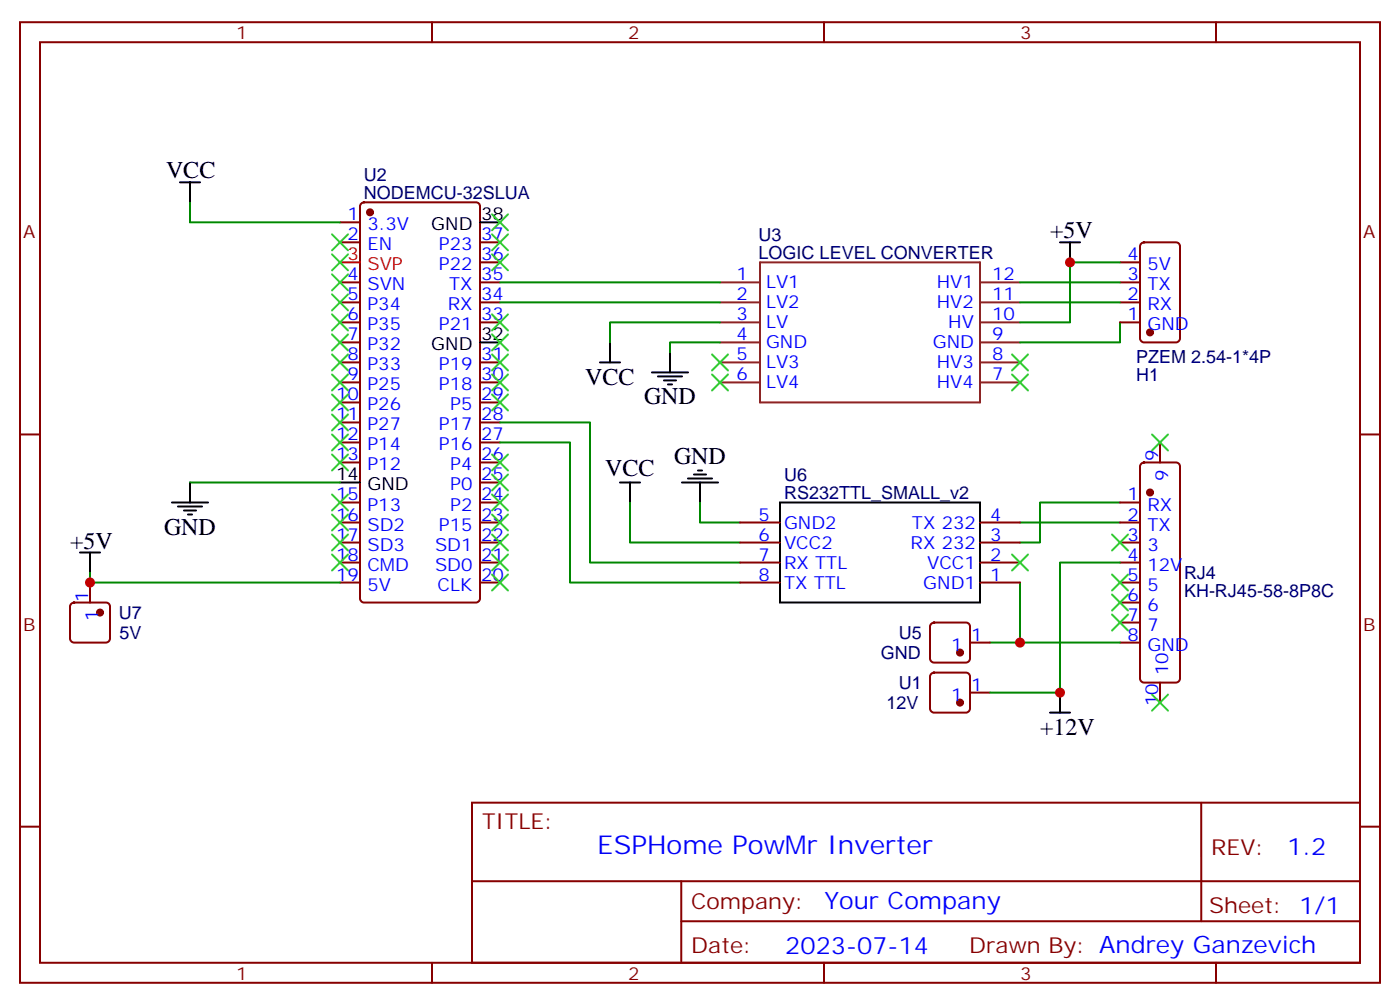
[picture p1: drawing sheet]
<svg xmlns="http://www.w3.org/2000/svg" width="247mm" height="177mm" viewBox="0 0 247 177" stroke-linecap="round" stroke-linejoin="round" font-family="sans-serif">
<g fill="none" stroke="#870000" stroke-width=".35">
<path d="M3.5 3.9h239.9v169.3h-239.9zM7.1 7.4h232.8v162.3h-232.8zM76.2 3.9v3.5M145.3 3.9v3.5M214.5 3.9v3.5M60 39.2h3.5M63.7 35.9l.5-.2h19.8a.71 .71 0 0 1 .7 .7v69.1a.76 .76 0 0 1-.7 .7h-19.8a.76 .76 0 0 1-.7-.7v-69.1zM60 42.7h3.5M60 49.8h3.5M60 53.3h3.5M60 56.8h3.5M84.7 42.7h3.5"/>
<path d="M84.7 49.8h3.5M84.7 53.3h3.5M84.7 56.8h3.5M84.7 46.2h3.5M197.6 49.8h3.5M197.6 53.3h3.5M197.6 56.8h3.5M197.6 46.2h3.5M201.3 42.9l.5-.2h5.6a.71 .71 0 0 1 .7 .7v16.3a.76 .76 0 0 1-.7 .7h-5.6a.76 .76 0 0 1-.7-.7v-16.3zM3.5 76.6h3.6M60 60.4h3.5M60 63.9h3.5"/>
<path d="M60 67.4h3.5M60 70.9h3.5M60 74.5h3.5M60 78h3.5M84.7 63.9h3.5M84.7 67.4h3.5M84.7 70.9h3.5M84.7 74.5h3.5M84.7 78h3.5M204.6 78v3.5M239.9 76.6h3.5M60 81.5h3.5"/>
<path d="M60 88.6h3.5M60 92.1h3.5M60 95.6h3.5M60 99.2h3.5M84.7 81.5h3.5M84.7 88.6h3.5M84.7 92.1h3.5M84.7 95.6h3.5M84.7 99.2h3.5M84.7 85.1h3.5M130.5 92.1h7.1M130.5 95.6h7.1"/>
<path d="M130.5 99.2h7.1M172.9 92.1h7M172.9 95.6h7M172.9 99.2h7M197.6 88.6h3.5M197.6 92.1h3.5M197.6 95.6h3.5M197.6 99.2h3.5M201.3 81.7l.5-.2h5.6a.71 .71 0 0 1 .7 .7v37.4a.76 .76 0 0 1-.7 .7h-5.6a.76 .76 0 0 1-.7-.7v-37.4zM12.6 106.4l.5-.2h5.6a.71 .71 0 0 1 .7 .7v5.7a.76 .76 0 0 1-.7 .7h-5.6a.76 .76 0 0 1-.8-.7v-5.7zM15.9 102.7v3.5M60 102.7h3.5"/>
<path d="M84.7 102.7h3.5M130.5 102.7h7.1M164.3 118.8l.4-.2h5.7a.71 .71 0 0 1 .7 .7v5.6a.76 .76 0 0 1-.7 .7h-5.7a.76 .76 0 0 1-.7-.7v-5.6zM164.3 110l.4-.3h5.7a.71 .71 0 0 1 .7 .8v5.6a.76 .76 0 0 1-.7 .7h-5.7a.76 .76 0 0 1-.7-.7v-5.6zM171.1 113.3h3.5M172.9 102.7h7M197.6 102.7h3.5M197.6 106.2h3.5M197.6 109.7h3.5M197.6 113.3h3.5M171.1 122.1h3.5M204.6 120.3v3.6"/>
<path d="M3.5 145.7h3.6M83.3 141.5h156.6v28.2h-156.6zM83.3 155.3h156.5M120.2 155.3v14.2M211.9 141.5v20.9M239.9 145.7h3.5M76.2 169.7v3.5M120.2 162.4h119.6M145.3 169.7v3.5M214.5 169.7v3.5"/>
</g>
<g fill="#870000" stroke="#870000" stroke-width=".35">
<circle cx="65.3" cy="37.4" r=".53"/>
<circle cx="202.8" cy="58.6" r=".53"/>
<circle cx="202.8" cy="86.8" r=".53"/>
<circle cx="169.3" cy="123.9" r=".53"/>
<circle cx="169.3" cy="115" r=".53"/>
<circle cx="17.6" cy="108" r=".53"/>
</g>
<path d="M60 46.2h3.5" fill="none" stroke="#f00" stroke-width=".35"/>
<g fill="none" stroke="#000" stroke-width=".35">
<path d="M31.7 32.1h3.6M33.5 32.1v3.6M84.7 39.2h3.5M187 42.7h3.5M188.7 42.7v3.5M84.7 60.4h3.5M105.8 63.9h3.6M107.6 60.4v3.5M115 65.7h6.4M116.1 66.4h4.2M117.1 67.1h2.1M117.8 67.8h.7"/>
<path d="M118.2 62.1v3.6M14.1 97.4h3.5M15.9 97.4v3.5M30.3 88.6h6.4M31.4 89.3h4.2M32.5 90h2.1M33.2 90.7h.7M33.5 85.1v3.5M60 85.1h3.5M109.4 85.1h3.5M111.1 85.1v3.5M120.3 85.1h6.3"/>
<path d="M121.4 84.3h4.2M122.4 83.6h2.1M123.1 82.9h.7M123.5 85.1v3.5M137.6 88.6h35.3v17.6h-35.3zM185.2 125.6h3.5M187 122.1v3.5"/>
</g>
<g fill="none" stroke="#8c2424" stroke-width=".35">
<path d="M127 49.8h7.1M127 53.3h7.1M127 56.8h7.1M134.1 46.2h38.8v24.7h-38.8zM172.9 49.8h7M172.9 53.3h7M172.9 56.8h7M127 60.4h7.1M127 63.9h7.1M127 67.4h7.1M172.9 60.4h7M172.9 63.9h7"/>
<path d="M172.9 67.4h7"/>
</g>
<g fill="none" stroke="#008700" stroke-width=".35">
<path d="M33.5 35.7v3.5h26.5M88.2 49.8h38.8M88.2 53.3h38.8M127 56.8h-19.4v3.6M179.9 49.8h17.7M179.9 53.3h17.7M197.6 56.8v3.6h-17.7M197.6 46.2h-8.9v10.6h-8.8M88.2 74.5h15.9v24.7h26.4M88.2 78h12.3v24.7h30M127 60.4h-8.8v1.7M33.5 85.1h26.5"/>
<path d="M111.1 88.6v7h19.4M123.5 88.6v3.5h7M179.9 92.1h17.7M197.6 88.6h-14.2v7h-3.5M197.6 99.2h-10.6v22.9h-12.4M15.9 100.9v1.8h44.1M179.9 102.7v10.6h-5.3M179.9 113.3h17.7"/>
</g>
<g fill="none" stroke="#3c3" stroke-width=".35">
<path d="M86.8 37.8l2.8 2.8M89.6 37.8l-2.8 2.8M58.6 58.9l2.8 2.9M58.6 55.4l2.8 2.8M58.6 51.9l2.8 2.8M58.6 48.4l2.8 2.8M58.6 44.8l2.8 2.9M58.6 41.3l2.8 2.8M61.4 58.9l-2.8 2.9M61.4 55.4l-2.8 2.8M61.4 51.9l-2.8 2.8M61.4 48.4l-2.8 2.8"/>
<path d="M61.4 44.8l-2.8 2.9M61.4 41.3l-2.8 2.8M86.8 41.3l2.8 2.8M86.8 44.8l2.8 2.9M86.8 55.4l2.8 2.8M86.8 58.9l2.8 2.9M89.6 41.3l-2.8 2.8M89.6 44.8l-2.8 2.9M89.6 55.4l-2.8 2.8M89.6 58.9l-2.8 2.9M58.6 76.6l2.8 2.8M58.6 73.1l2.8 2.8"/>
<path d="M58.6 69.5l2.8 2.9M58.6 66l2.8 2.8M58.6 62.5l2.8 2.8M61.4 66l-2.8 2.8M61.4 69.5l-2.8 2.9M61.4 73.1l-2.8 2.8M61.4 76.6l-2.8 2.8M61.4 62.5l-2.8 2.8M86.8 62.5l2.8 2.8M86.8 66l2.8 2.8M86.8 69.5l2.8 2.9M89.6 62.5l-2.8 2.8"/>
<path d="M89.6 66l-2.8 2.8M89.6 69.5l-2.8 2.9M125.6 62.5l2.8 2.8M125.6 66l2.8 2.8M128.4 62.5l-2.8 2.8M128.4 66l-2.8 2.8M178.5 62.5l2.8 2.8M178.5 66l2.8 2.8M181.3 62.5l-2.8 2.8M181.3 66l-2.8 2.8M203.2 76.6l2.8 2.8M206 76.6l-2.8 2.8"/>
<path d="M58.6 97.8l2.8 2.8M58.6 94.2l2.8 2.8M58.6 90.7l2.8 2.8M58.6 87.2l2.8 2.8M58.6 80.1l2.8 2.8M61.4 87.2l-2.8 2.8M61.4 90.7l-2.8 2.8M61.4 94.2l-2.8 2.8M61.4 97.8l-2.8 2.8M61.4 80.1l-2.8 2.8M86.8 80.1l2.8 2.8M86.8 83.6l2.8 2.9"/>
<path d="M86.8 87.2l2.8 2.8M86.8 90.7l2.8 2.8M86.8 94.2l2.8 2.8M86.8 97.8l2.8 2.8M89.6 80.1l-2.8 2.8M89.6 83.6l-2.8 2.9M89.6 87.2l-2.8 2.8M89.6 90.7l-2.8 2.8M89.6 94.2l-2.8 2.8M89.6 97.8l-2.8 2.8M178.5 97.8l2.8 2.8M181.3 97.8l-2.8 2.8"/>
<path d="M196.1 94.2l2.9 2.8M199 94.2l-2.9 2.8M86.8 101.3l2.8 2.8M89.6 101.3l-2.8 2.8M196.1 104.8l2.9 2.8M196.1 108.3l2.9 2.9M196.1 101.3l2.9 2.8M199 104.8l-2.9 2.8M199 108.3l-2.9 2.9M199 101.3l-2.9 2.8M203.2 122.4l2.8 2.9M206 122.4l-2.8 2.9"/>
</g>
<g fill="#c00">
<circle cx="15.9" cy="102.7" r=".88"/>
<circle cx="179.9" cy="113.3" r=".88"/>
<circle cx="187" cy="122.1" r=".88"/>
<circle cx="188.7" cy="46.2" r=".88"/>
</g>
<text font-size="4.6" fill="#00f" x="105.3" y="150.5">ESPHome PowMr Inverter</text>
<g font-size="4.2">
<text x="29.3" y="31.4">VCC</text>
<text x="185.2" y="42">+5V</text>
<text x="103.2" y="67.8">VCC</text>
<text x="113.6" y="71.3">GND</text>
<text x="106.8" y="83.9">VCC</text>
<text x="118.9" y="81.8">GND</text>
<text x="28.9" y="94.2">GND</text>
<text x="12.3" y="96.7">+5V</text>
<text x="183.4" y="129.5">+12V</text>
</g>
<g font-size="4.2" fill="#00f">
<text x="227.1" y="150.8">1.2</text>
<text x="145.4" y="160.3">Your Company</text>
<text x="138.5" y="168.1">2023-07-14</text>
</g>
<g font-size="3.9" fill="#800">
<text x="85" y="146.1">TITLE:</text>
<text x="213.6" y="150.8">REV:</text>
<text x="121.9" y="160.3">Company:</text>
<text x="213.3" y="160.9">Sheet: 1/1</text>
<text x="121.9" y="168">Date:</text>
<text x="171" y="168">Drawn By: Andrey Ganzevich</text>
</g>
<g font-size="3.2" fill="#800">
<text x="41.6" y="6.9">1</text>
<text x="110.8" y="6.9">2</text>
<text x="179.9" y="6.9">3</text>
<text x="4.1" y="42">A</text>
<text x="240.4" y="42">A</text>
<text x="4.1" y="111.2">B</text>
<text x="240.4" y="111.2">B</text>
<text x="41.6" y="172.7">1</text>
<text x="110.8" y="172.7">2</text>
<text x="179.9" y="172.7">3</text>
</g>
<g font-size="3.2" fill="#000080">
<text x="64.2" y="35">NODEMCU-32SLUA</text>
<text x="64.2" y="32">U2</text>
<text x="133.8" y="45.6">LOGIC LEVEL CONVERTER</text>
<text x="133.8" y="42.5">U3</text>
<text x="200.4" y="64">PZEM 2.54-1*4P</text>
<text x="200.4" y="67.2">H1</text>
<text x="138.3" y="88">RS232TTL_SMALL_v2</text>
<text x="138.3" y="84.8">U6</text>
<text x="208.8" y="105.3">KH-RJ45-58-8P8C</text>
<text x="208.8" y="102.2">RJ4</text>
<text x="21" y="109.1">U7</text>
<text x="21.1" y="112.7">5V</text>
<text x="158.6" y="112.7">U5</text>
<text x="155.4" y="116.2">GND</text>
<text x="156.3" y="125">12V</text>
<text x="158.6" y="121.5">U1</text>
</g>
<g font-size="3.2" fill="#00f">
<text x="61.3" y="38.8">1</text>
<text x="64.8" y="40.6">3.3V</text>
<text x="61.3" y="42.4">2</text>
<text x="64.8" y="44.1">EN</text>
<text x="77.4" y="47.7">P22</text>
<text x="77.4" y="44.1">P23</text>
<text x="84.8" y="45.9">36</text>
<text x="84.8" y="42.4">37</text>
<text x="198.9" y="45.9">4</text>
<text x="202.4" y="47.7">5V</text>
<text x="61.3" y="49.4">4</text>
<text x="61.3" y="53">5</text>
<text x="64.8" y="51.2">SVN</text>
<text x="79.2" y="51.2">TX</text>
<text x="84.8" y="53">34</text>
<text x="84.8" y="49.4">35</text>
<text x="129.9" y="49.4">1</text>
<text x="129.9" y="53">2</text>
<text x="135.1" y="50.8">LV1</text>
<text x="165.2" y="50.8">HV1</text>
<text x="175" y="49.4">12</text>
<text x="175" y="53">11</text>
<text x="198.9" y="53">2</text>
<text x="198.9" y="49.4">3</text>
<text x="202.4" y="51.2">TX</text>
<text x="61.3" y="56.5">6</text>
<text x="64.8" y="54.7">P34</text>
<text x="64.8" y="58.2">P35</text>
<text x="77.4" y="58.2">P21</text>
<text x="79" y="54.7">RX</text>
<text x="84.8" y="56.5">33</text>
<text x="129.9" y="56.5">3</text>
<text x="135.1" y="57.9">LV</text>
<text x="135.1" y="54.4">LV2</text>
<text x="165.2" y="54.4">HV2</text>
<text x="167.2" y="57.9">HV</text>
<text x="175" y="56.5">10</text>
<text x="198.9" y="56.5">1</text>
<text x="202.4" y="58.2">GND</text>
<text x="202.4" y="54.7">RX</text>
<text x="61.3" y="60">7</text>
<text x="61.3" y="63.5">8</text>
<text x="64.8" y="61.8">P32</text>
<text x="64.8" y="65.3">P33</text>
<text x="77.4" y="65.3">P19</text>
<text x="84.8" y="63.5">31</text>
<text x="129.9" y="60">4</text>
<text x="129.9" y="63.5">5</text>
<text x="135.1" y="61.4">GND</text>
<text x="135.1" y="64.9">LV3</text>
<text x="164.5" y="61.4">GND</text>
<text x="165.2" y="64.9">HV3</text>
<text x="175" y="60">9</text>
<text x="175" y="63.5">8</text>
<text x="59.3" y="70.6">10</text>
<text x="61.3" y="67.1">9</text>
<text x="64.8" y="68.8">P25</text>
<text x="77.4" y="68.8">P18</text>
<text x="84.8" y="70.6">29</text>
<text x="84.8" y="67.1">30</text>
<text x="129.9" y="67.1">6</text>
<text x="135.1" y="68.5">LV4</text>
<text x="165.2" y="68.5">HV4</text>
<text x="175" y="67.1">7</text>
<text x="59.3" y="74.1">11</text>
<text x="59.3" y="77.6">12</text>
<text x="64.8" y="72.4">P26</text>
<text x="64.8" y="75.9">P27</text>
<text x="77.4" y="75.9">P17</text>
<text x="79.4" y="72.4">P5</text>
<text x="84.8" y="77.6">27</text>
<text x="84.8" y="74.1">28</text>
<text x="59.3" y="81.2">13</text>
<text x="64.8" y="79.4">P14</text>
<text x="64.8" y="82.9">P12</text>
<text x="77.4" y="79.4">P16</text>
<text x="79.4" y="82.9">P4</text>
<text x="84.8" y="81.2">26</text>
<text x="204.3" y="81.4" transform="rotate(-90 204.3 81.4)">9</text>
<text x="59.3" y="88.2">15</text>
<text x="64.8" y="90">P13</text>
<text x="79.4" y="90">P2</text>
<text x="79.4" y="86.5">P0</text>
<text x="84.8" y="88.2">24</text>
<text x="84.8" y="84.7">25</text>
<text x="198.9" y="88.2">1</text>
<text x="202.4" y="90">RX</text>
<text x="206" y="84.9" transform="rotate(-90 206 84.9)">9</text>
<text x="59.3" y="91.8">16</text>
<text x="59.3" y="95.3">17</text>
<text x="64.8" y="93.5">SD2</text>
<text x="77.4" y="93.5">P15</text>
<text x="84.8" y="95.3">22</text>
<text x="84.8" y="91.8">23</text>
<text x="133.8" y="95.3">6</text>
<text x="133.8" y="91.8">5</text>
<text x="138.3" y="93.2">GND2</text>
<text x="160.9" y="93.2">TX 232</text>
<text x="174.6" y="95.3">3</text>
<text x="174.6" y="91.8">4</text>
<text x="198.9" y="91.8">2</text>
<text x="198.9" y="95.3">3</text>
<text x="202.4" y="93.5">TX</text>
<text x="59.3" y="98.8">18</text>
<text x="64.8" y="97">SD3</text>
<text x="64.8" y="100.6">CMD</text>
<text x="76.7" y="100.6">SD0</text>
<text x="76.7" y="97">SD1</text>
<text x="84.8" y="98.8">21</text>
<text x="133.8" y="98.8">7</text>
<text x="138.3" y="96.7">VCC2</text>
<text x="138.3" y="100.2">RX TTL</text>
<text x="160.6" y="96.7">RX 232</text>
<text x="163.5" y="100.2">VCC1</text>
<text x="174.6" y="98.8">2</text>
<text x="198.9" y="98.8">4</text>
<text x="202.4" y="97">3</text>
<text x="202.4" y="100.6">12V</text>
<text x="15.5" y="106" transform="rotate(-90 15.5 106)">1</text>
<text x="59.3" y="102.3">19</text>
<text x="64.8" y="104.1">5V</text>
<text x="77.2" y="104.1">CLK</text>
<text x="84.8" y="102.3">20</text>
<text x="133.8" y="102.3">8</text>
<text x="138.3" y="103.8">TX TTL</text>
<text x="162.9" y="103.8">GND1</text>
<text x="174.6" y="102.3">1</text>
<text x="198.9" y="102.3">5</text>
<text x="198.9" y="105.9">6</text>
<text x="202.4" y="104.1">5</text>
<text x="202.4" y="107.6">6</text>
<text x="17.3" y="109.5" transform="rotate(-90 17.3 109.5)">1</text>
<text x="171.3" y="112.9">1</text>
<text x="198.9" y="109.4">7</text>
<text x="198.9" y="112.9">8</text>
<text x="202.4" y="111.2">7</text>
<text x="167.8" y="114.7">1</text>
<text x="202.4" y="114.7">GND</text>
<text x="206" y="119" transform="rotate(-90 206 119)">10</text>
<text x="167.8" y="123.5">1</text>
<text x="171.3" y="121.7">1</text>
<text x="204.3" y="124.5" transform="rotate(-90 204.3 124.5)">10</text>
</g>
<g font-size="3.2">
<text x="76.1" y="40.6">GND</text>
<text x="84.8" y="38.8">38</text>
<text x="76.1" y="61.8">GND</text>
<text x="84.8" y="60">32</text>
<text x="59.3" y="84.7">14</text>
<text x="64.8" y="86.5">GND</text>
</g>
<g font-size="3.2" fill="#f00">
<text x="61.3" y="45.9">3</text>
<text x="64.8" y="47.7">SVP</text>
</g>
</svg>
